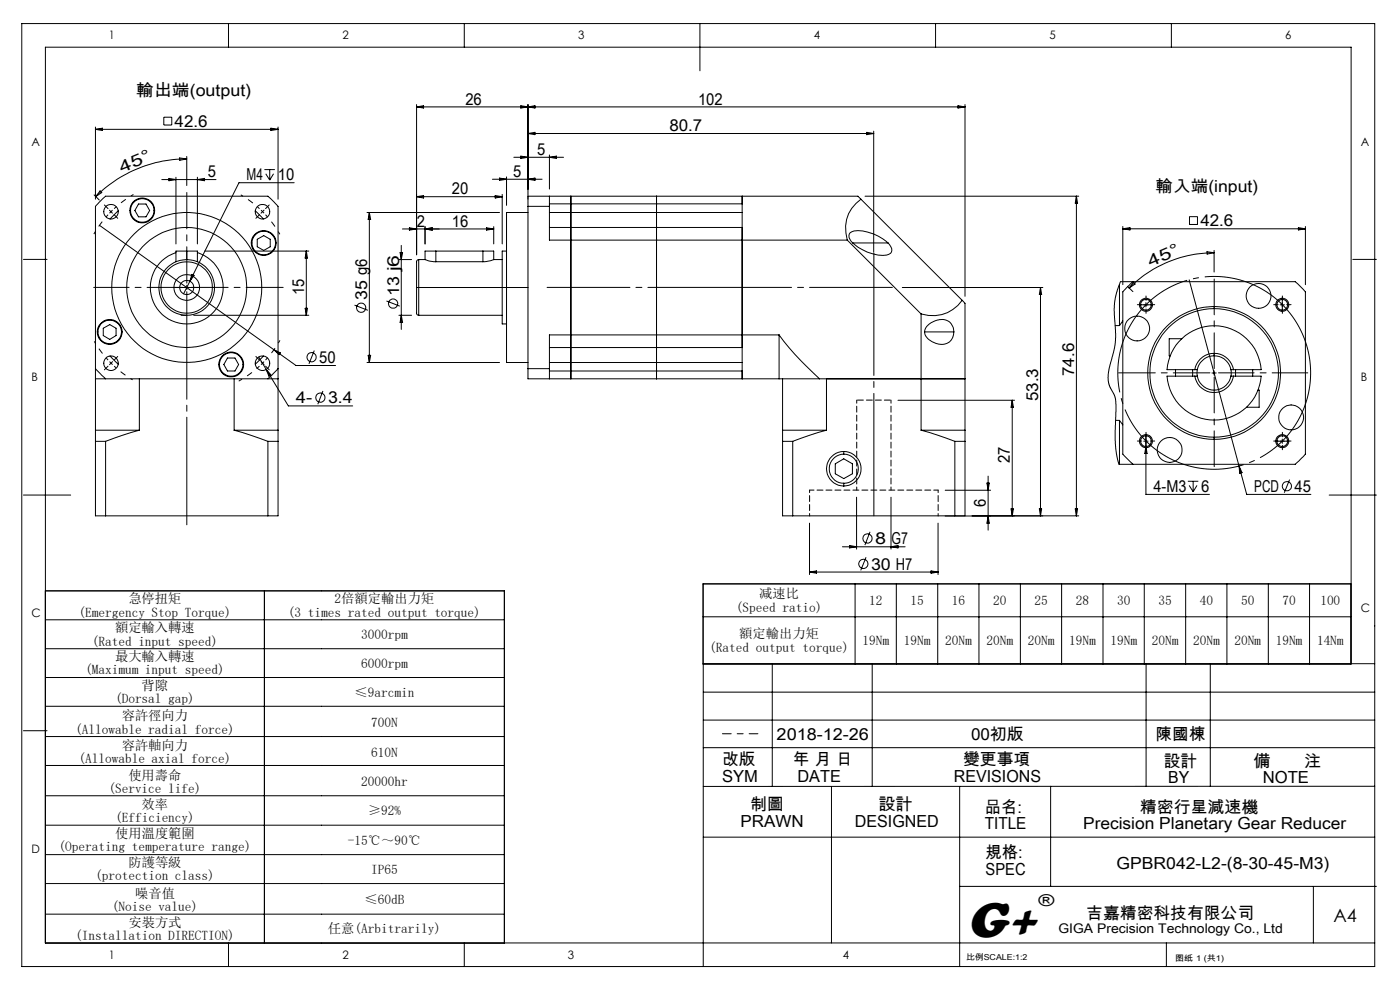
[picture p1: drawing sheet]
<svg xmlns="http://www.w3.org/2000/svg" width="297mm" height="210mm" viewBox="0 0 297 210" stroke-linecap="round" stroke-linejoin="round" font-family="sans-serif">
<g fill="none" stroke="#000" stroke-width=".21">
<path d="M4.6 5h287v200h-287zM48.5 5v5M98.5 5v5M148.5 5v10M198.5 5v5M248.5 5v5M20.2 27.4l1.5-.2v.5zM20.2 26.9v15.4M20.2 27.4h38.8M34.3 38.1h11.5M34.7 24.9h1.7v1.6h-1.7zM35.8 37.8l1.5 .3-1.5 .2z"/>
<path d="M37.3 37.6v14.1M38.1 33.5l1.5 .2-1.5 .3zM39.6 33.7a27.5 27.5 0 0 0-19.3 8M39.6 33.2v6.2M41.9 37.6v14.1M41.9 38.1l1.5-.3v.5zM56.1 36h2.2M56.4 36.9l.8 1.3M57.2 36v2.2M57.5 27.2l1.5 .2-1.5 .3zM58 36.9l-.8 1.3M59 26.9v15.4"/>
<path d="M62.4 38.8h-11.7l-10.4 20.8M88.4 22.2v31.8M88.4 22.7l1.5-.3v.5zM88.4 22.7h116.3M104.5 38h10.5M106 37.8l1.5 .2-1.5 .3zM107.5 37.5v6.1M109 33.4h10.6M110.5 33.1l1.5 .3-1.5 .2zM110.5 22.4l1.5 .3-1.5 .2zM112 22.2v20.1M112 22.7l1.5-.3v.5z"/>
<path d="M112 28.3l1.5-.2v.5zM112 38l1.5-.2v.5zM112 28.3h73.3M116.6 32.9v7.2M116.6 33.4l1.4-.3v.5zM183.9 28.1l1.4 .2-1.4 .3zM185.3 27.8v25.7M203.2 22.4l1.5 .3-1.5 .2zM204.7 22.2v40.7M5 55h5M20 41.3l1.1 1.1M21.1 47.8l41.7 29.7h8.4"/>
<path d="M21.2 40.5l.4 .3-1.3 .9zM23.2 44.6l.6 .6M23.9 44.6l-.7 .6M25.1 44.7l-1.7 1.8M29.4 43.3h1.6l.7 1.4-.7 1.3h-1.6l-.8-1.3zM37.3 53.6a7.7 7.7 0 0 0-4 11.9 7.7 7.7 0 0 0 12.6 0 7.7 7.7 0 0 0-4-11.9M39.6 53.3h-2.3v2.2M39.6 53.3h2.3v2.2M39.6 53.3v1.8M40.3 59.6l-1.4 2.7M40.7 58.2l.5 .2-.9 1.2zM43.4 53.3h22.1"/>
<path d="M54.2 44.7l1.7 1.8M54.6 50.8l1.4-.8 1.3 .8v1.5l-1.3 .8-1.4-.8zM65 53.3v13.6M65 53.3l.2 1.4h-.5zM77.9 45.1h28.1M78.4 45.1v31.8M78.4 45.1l.2 1.5h-.5zM84.6 55.1h2.7M84.9 53.6h.5l-.3 1.5zM85.1 52.1v17.8M85.4 48.6h19.3M86.9 48.3l1.5 .3-1.5 .2z"/>
<path d="M88.4 41.7h18.1M88.4 41.7l1.5-.2v.5zM88.8 55.1l-.4 .3v5.6M88.8 55.1v5.9M88.8 55.1h1.4M90.2 55.1l.9 .3 1.4 .1M90.2 48.1v3.6M90.2 48.6l1.5-.3v.5zM92.5 53.3h-2.3v1.8M92.5 53.3h9.9M92.5 55.5h9.9M92.5 53.3v2.2"/>
<path d="M102.4 53.3h2.3v1.8M102.4 53.3v2.2M103.2 48.3l1.5 .3-1.5 .2zM104.7 55.1l-.6 .2-1.7 .2M104.7 55.1h1.8M104.7 48.1v3.6M105.1 41.5l1.4 .2-1.4 .3zM106.5 41.2v10.5M107.5 53.3h-1v15.4h1M112 45.1h-4.5v31.8h4.5M112 43.8v34.4M112 43.8h4.6"/>
<path d="M116.6 48.3h40.8v2.6M116.6 43.2h40.8v-1.6v9.3M116.6 41.6v2.2M116.6 43.8v7.1h63.1M116.6 45.1h40.8M121.1 41.6v38.8M139.3 41.6v38.8M157.4 50.9v20.1M179.7 50.9l15.7 15.7M180.9 51.5a1.38 1.38 0 0 1-.2-2.3 7.8 7.8 0 0 1 6.6 1.5l1.1 .8M180.9 51.5a9.6 9.6 0 0 0 7.2 2.6 1.11 1.11 0 0 0 1-.6 1.11 1.11 0 0 0-.2-1.2l-.5-.8M180.9 51.5h7.5"/>
<path d="M182.6 42.3l-.6-.7h-70v2.2M182.6 42.3a7.5 7.5 0 0 0-2.9 8.6M182.6 42.3l21.5 21.4M183.5 41.6h45.3M228.4 41.6v67.8M228.4 41.6l.2 1.5h-.5zM238.2 48v12.4M238.2 48.5h38.7M238.2 48.5l1.5-.2v.5zM240.3 59.8h-2.6l-1 2.8-.3 2.8 .3 5.3-.1 2-1.5 6.7 .1 2.1 1.2 2.3 .3 1-.1 9.4 .4 2.9 .3 1.3 .2 .1M240.5 59.9l.3 .3-1.3 .9zM252.3 59.4l12.2 45.5h13.6"/>
<path d="M252.3 46h1.7v1.6h-1.7zM256 53.4l1.6 .2-1.5 .3zM257.6 53.6a25.5 25.5 0 0 0-18.1 7.5M257.6 53.1v4.6M275.4 48.3l1.5 .2-1.5 .3zM276.9 48v12.4M287 55h5M20.2 78.2v2.2M20.2 78.2l2.2 2.2M20.2 78.2v-34.4l2.2-2.2h34.4l1.4 1.3 .8 .9v34.4M21.9 69.6l1.4-.7 1.3 .7v1.6l-1.3 .8-1.4-.8zM23.4 75.5l1.7 1.7"/>
<path d="M33.7 61h.4M33.7 61a5.9 5.9 0 0 1 5.9-5.9 5.9 5.9 0 0 1 5.9 5.9M33.7 61a5.9 5.9 0 0 0 5.9 5.9 5.9 5.9 0 0 0 5.9-5.9M34.1 61a5.5 5.5 0 0 1 5.5-5.5 5.5 5.5 0 0 1 5.4 5.5M34.1 61a5.5 5.5 0 0 0 5.5 5.4 5.5 5.5 0 0 0 5.4-5.4M36.9 61a2.72 2.72 0 0 0 2.7 2.7 2.72 2.72 0 0 0 2.7-2.7M36.9 61a2.72 2.72 0 0 1 2.7-2.7 2.72 2.72 0 0 1 2.7 2.7M36.9 61h5.4M38.4 66.9h1.2M41.1 66.9h24.4M45 61h.5M48.3 75.9h1.5l.8 1.4-.8 1.4h-1.5l-.8-1.4z"/>
<path d="M54.9 75.7l1.6 2.7M55.9 75.5l-1.7 1.7M56.5 78.4l4.7 7.7h13.6M56.5 78.4l1 1.1-.5 .3zM58.1 74.2l1.4 .7-.3 .3zM59 78.2v2.2M59 78.2l-2.2 2.2M64.7 65.4h.5l-.2 1.5zM66.7 74.4l-1.2 2.8M75.2 64.7l2.8 1.1M77.9 76.9h28.1M78.1 75.4h.5l-.2 1.5z"/>
<path d="M82 63.8l2.8 1.1M84.6 66.9h2.7M85.1 66.9l.3 1.5h-.5zM88.4 61v5.5l.1 .3 .3 .1M88.4 61h.4M88.8 61v5.9M88.8 66.9h17.7M88.8 61h23.2M112 78.2v2.2h53.3M112 78.2h4.6M116.6 78.2v2.2M116.6 76.9h40.8"/>
<path d="M157.4 71v2.7h-40.8M157.4 71v9.4v-1.7h-40.8M165.3 71v9.4M165.3 71l3.4 4.2 5.1 5.2M165.3 71h-48.7v7.2M191.4 61h29.8M195.4 66.6v24.7M196.1 70.4a3.4 3.4 0 0 1 3-2.5 2.52 2.52 0 0 1 3.3 2.5M196.1 70.4a3.4 3.4 0 0 0 3.3 2.6 2.5 2.5 0 0 0 3-2.6M196.1 70.4h6.3M204.1 63.7a7.6 7.6 0 0 1-8.7 2.9M204.1 63.7l.6 .6v27"/>
<path d="M220.7 61v48.4M220.7 61l.3 1.5h-.5zM236.6 69.1h.9M237.5 60.3v8.8M238.2 68.1l-.7 1M239.2 60.7l1.1 1.2M239.3 60.8l1-1h34.5l.5 .4 1.6 1.7v34.4l-.5 .6-1.6 1.6h-34.5l-.5-.5-1.6-1.7v-34.4zM241.7 64.7a1.38 1.38 0 0 0 1.4 1.3 1.38 1.38 0 0 0 1.4-1.3M241.7 64.7a1.38 1.38 0 0 1 1.4-1.5 1.38 1.38 0 0 1 1.4 1.5M241.7 64.7h2.8M243.1 64.2v.9M249.4 78.4v1.4"/>
<path d="M250.7 71.9h-2.7v3.6h.2M253 78.4v1.4M253.5 79.8h-5.9a10 10 0 0 0 10 9.3 10 10 0 0 0 9.9-9.3h-5.8M253.5 79.8a4.2 4.2 0 0 0 4.1 3.5 4.2 4.2 0 0 0 4.1-3.5M253.5 78.4h-5.9a10 10 0 0 1 10-9.3 10 10 0 0 1 9.9 9.3h-5.8M253.5 79.8h.5M253.5 78.4h.5M254 79.8a3.6 3.6 0 0 0 3.6 3 3.6 3.6 0 0 0 3.5-3M254 78.4v1.4M257.1 79.1h.9M257.6 78.7v.9M257.6 65a14.1 14.1 0 0 0-14.1 14.1 14.1 14.1 0 0 0 14.1 14.1"/>
<path d="M257.6 65a14.1 14.1 0 0 1 14.1 14.1 14.1 14.1 0 0 1-14.1 14.1M257.6 65.5a13.6 13.6 0 0 0-13.7 13.6 13.6 13.6 0 0 0 13.7 13.6M257.6 65.5a13.6 13.6 0 0 1 13.6 13.6 13.6 13.6 0 0 1-13.6 13.6M257.6 75a4.2 4.2 0 0 1 4.1 3.4M257.6 75a4.1 4.1 0 0 0-4.1 3.4M257.6 75.5a3.6 3.6 0 0 0-3.6 2.9M257.6 75.5a3.5 3.5 0 0 1 3.5 2.9M257.6 65v.5M257.6 75v.5M261.1 79.8h.6M261.1 78.4h.6M261.1 78.4v1.4"/>
<path d="M262.1 78.4v1.4M265.7 78.4v1.4M271.6 64.7h.9M272 63.2a1.39 1.39 0 0 0-1.3 1.4 1.39 1.39 0 0 0 1.3 1.4M272 63.2a1.39 1.39 0 0 1 1.4 1.4 1.39 1.39 0 0 1-1.4 1.4M272 63.2v2.8M20.2 80.4h2.2M20.2 91.3h9.4M20.2 91.3v2.3M20.2 93.6h2.2M20.2 93.6v15.8h2.2M20.2 80.4v10.9"/>
<path d="M22.4 80.4h34.4M22.4 93.6v15.8M29.6 91.3l-7.2 2.3M29.6 80.4v10.9M49.7 91.3l7.1 2.3M49.7 91.3h9.3M49.7 80.4v10.9M56.8 93.6h2.2M56.8 93.6v15.8M56.9 80.4h2.1M59 91.3v2.3M59 93.6v15.8h-2.2"/>
<path d="M59 80.4v10.9M68.5 82.9l-1.1 2.9M165.3 80.4h8.5M166 91.3h9.3M166 93.6h2.2M166 91.3v2.3M166 93.6v15.8h2.2M166 80.4v10.9M168.2 93.6v15.8M173.8 80.4h30.9M175.3 91.3l-7.1 2.3M175.3 80.4v10.9"/>
<path d="M177.2 98.4l1.8-1.1 1.8 1.1v2.1l-1.8 1-1.8-1zM179 95.8a3.7 3.7 0 0 1 3.7 3.6 3.7 3.7 0 0 1-3.7 3.7M179 95.8a3.7 3.7 0 0 0-3.7 3.6 3.7 3.7 0 0 0 3.7 3.7M179 96.3a3.1 3.1 0 0 0-3.1 3.1 3.1 3.1 0 0 0 3.1 3.1M179 96.3a3.1 3.1 0 0 1 3.1 3.1 3.1 3.1 0 0 1-3.1 3.1M179 95.8v.5M190.5 84.9h24.7M195.4 91.3l7.2 2.3M195.4 91.3h9.3M202.6 93.6h2.1M202.6 93.6v15.8M204.7 91.3v2.3"/>
<path d="M204.7 93.6v15.8h-2.1M214.7 84.9v24.5M214.7 84.9l.3 1.5h-.5zM236.7 89.2h.8M237.5 89.2v9.3M237.5 98.5h2.8M237.5 89.2l.7 .9M242.6 93.6h1M243.1 94.7l.2 1.5h-.4zM243.1 92.2v12.7h13.5M257.6 92.7v.5M262.9 98.9l.6 1.4-.5 .1z"/>
<path d="M266.9 82.8h.2v3.6h-2.7M270.7 93.6a1.38 1.38 0 0 1 1.3-1.4 1.38 1.38 0 0 1 1.4 1.4M270.7 93.6a1.38 1.38 0 0 0 1.3 1.4 1.38 1.38 0 0 0 1.4-1.4M270.7 93.6h2.7M272 93.1v.9M5 105h10M22.4 109.4h34.4M168.2 109.4h34.4M171.7 111v10.9M178.7 116h13.3M179 102.5v.6M180.2 115.7l1.5 .3-1.5 .2z"/>
<path d="M181.7 105.5v11M183.7 118.2l-1.1 2.8M184.6 112.8l-1.1 2.8M189 105.5v11M189 116l1.5-.3v.5zM199 111v10.9M200.5 109.5h9.6M200.5 104h9.6M206.2 109.4h22.6M209.4 102.5h.5l-.3 1.5zM209.6 101v11.5M209.6 109.5l.3 1.5h-.5z"/>
<path d="M214.5 107.9h.5l-.3 1.5zM220.5 107.9h.5l-.3 1.5zM228.1 107.9h.5l-.2 1.5zM252 102.1h2.2M252.3 103l.8 1.3M253.1 102.1v2.2M253.9 103l-.8 1.3M273.6 101.7l-1.1 2.8M282 105h10M9.6 125.3h97.4v74.8h-97.4v-190.1h277v130.8M9.6 131.5h97.4M9.6 137.6h97.4"/>
<path d="M56.1 125.3v74.8M149.2 123.9h137.4v17h-137.4zM149.2 130.8h137.4M171.7 121.3h27.3M171.7 121.3l1.5-.2v.5zM181.4 123.9v17M190.1 123.9v17M197.5 121.1l1.5 .2-1.5 .3zM198.9 123.9v17M207.7 123.9v17M216.5 123.9v17M225.2 123.9v17"/>
<path d="M234 123.9v17M242.7 123.9v17M251.5 123.9v17M260.3 123.9v17M269.1 123.9v17M277.8 123.9v17M5 155h5M9.6 143.7h97.4M9.6 149.8h97.4M9.6 156.2h97.4M149.2 152.7h142.4M149.2 146.8h142.4"/>
<path d="M149.2 158.6h142.4M163.8 140.8v26M185 140.8v26M243.1 140.8v26M256.8 140.8v26M291.6 140.8h-142.4v64.2M9.6 162.4h97.4M9.6 168.8h97.4M9.6 175h97.4M149.2 177.6h142.4M176.4 166.8v33.2M203.6 166.8v38.2"/>
<path d="M222.9 166.8v21.2M291.6 166.8h-142.4M9.6 181.3h97.4M9.6 187.4h97.4M9.6 193.9h97.4M203.6 188h88.4M278.6 188v12M9.6 200h282M48.5 200v5M98.5 200v5M247.4 200v5"/>
<circle cx="23.6" cy="44.9" r="1.54"/>
<circle cx="30.2" cy="44.6" r="2.49"/>
<circle cx="30.2" cy="44.6" r="2.64"/>
<circle cx="55.7" cy="44.9" r="1.54"/>
<circle cx="55.9" cy="51.5" r="2.63"/>
<circle cx="56" cy="51.6" r="2.51"/>
<circle cx="23.3" cy="70.4" r="2.63"/>
<circle cx="23.3" cy="70.4" r="2.49"/>
<circle cx="23.6" cy="77" r="1.54"/>
<circle cx="39.6" cy="61" r="1.5"/>
<circle cx="39.6" cy="61" r="12.7"/>
<circle cx="39.6" cy="61" r="15.9"/>
<circle cx="49" cy="77.3" r="2.65"/>
<circle cx="49" cy="77.3" r="2.49"/>
<circle cx="55.7" cy="77" r="1.54"/>
<circle cx="66.1" cy="75.8" r=".98"/>
<circle cx="76.6" cy="65.3" r=".98"/>
<circle cx="83.4" cy="64.4" r=".99"/>
<circle cx="241.2" cy="69.7" r="2.64"/>
<circle cx="243.1" cy="64.6" r="1.14"/>
<circle cx="267" cy="62.8" r="2.63"/>
<circle cx="272" cy="64.6" r="1.15"/>
<circle cx="67.9" cy="84.3" r=".99"/>
<circle cx="243.1" cy="93.6" r="1.39"/>
<circle cx="243.1" cy="93.6" r="1.13"/>
<circle cx="248.1" cy="95.5" r="2.65"/>
<circle cx="272" cy="93.6" r="1.14"/>
<circle cx="273.9" cy="88.6" r="2.63"/>
<circle cx="183.2" cy="119.6" r=".98"/>
<circle cx="184" cy="114.2" r=".99"/>
<circle cx="273" cy="103.1" r=".97"/>
</g>
<path d="M22.9 45.5l-1.6 2-1.4 2.2M24.2 44.3l2-1.7 2.1-1.3M56.3 45.5l1.7 2 1.4 2.2M56.3 76.4l1.7-2 1.4-2.2" fill="none" stroke="#000" stroke-width=".21" stroke-dasharray="30.5 1.3 1.3 1.3" stroke-dashoffset="29.8" stroke-linecap="butt"/>
<path d="M55.7 44.9l-.3-.3M55.7 44.9l.3 .3M23.6 77l.3 .4M23.6 77l-.4-.3M55.7 77l.3-.3M55.7 77l-.3 .4" fill="none" stroke="#000" stroke-width=".21" stroke-dasharray="30.5 1.3 1.3 1.3" stroke-linecap="butt"/>
<path d="M55 44.3l-1.9-1.6-2-1.4M22.9 76.4l-1.5-1.9-1.4-2.1M24.2 77.7l1.9 1.5 2 1.4" fill="none" stroke="#000" stroke-width=".21" stroke-dasharray="30.5 1.3 1.3 1.3" stroke-dashoffset="29.9" stroke-linecap="butt"/>
<path d="M55 77.7a22.7 22.7 0 0 1-4.4 3.1" fill="none" stroke="#000" stroke-width=".21" stroke-dasharray="30.5 1.3 1.3 1.3" stroke-dashoffset="29.7" stroke-linecap="butt"/>
<path d="M277.1 73.1a20.5 20.5 0 0 0-34.2-8.3 20.5 20.5 0 0 0 9.3 34 20.5 20.5 0 0 0 25.3-24.4l-.4-1.3" fill="none" stroke="#000" stroke-width=".21" stroke-dasharray="30.5 1.3 1.3 1.3" stroke-dashoffset="2.4" stroke-linecap="butt"/>
<path d="M257.6 78.2v-19M258.5 79.1h18.9M257.6 80v19" fill="none" stroke="#000" stroke-width=".21" stroke-dasharray="30.5 1.3 1.3 1.3" stroke-dashoffset="22.9"/>
<path d="M256.7 79.1h-19.4" fill="none" stroke="#000" stroke-width=".21" stroke-dasharray="30.5 1.3 1.3 1.3" stroke-dashoffset="22.7"/>
<g fill="none" stroke="#000" stroke-width=".21" stroke-dasharray="30.5 1.3 1.3 1.3">
<path d="M22.9 44.2l-.8-.7M24.2 45.5l.8 .8M55.1 45.5l-.8 .8M55.7 44.9l.3-.3M55.7 44.9l-.3 .3M56.3 44.2l.8-.7M22.9 77.7l-.8 .7M23.6 77l-.4 .4M23.6 77l.3-.3M24.2 76.4l.8-.8M39.6 61v-.5M39.6 61h-.4"/>
<path d="M39.6 61v.4M39.6 61h.5M55.1 76.4l-.8-.8M55.7 77l.3 .4M55.7 77l-.3-.3M56.3 77.7l.8 .7M242.2 64.6h-.9M243.1 63.7v-.9M243.1 65.5v1M244 64.6h1M271.1 64.6h-.9M272.1 63.7v-.9"/>
<path d="M272.1 65.5v1M273 64.6h.9M242.2 93.6h-.9M243.1 92.6v-.9M243.1 94.5v.9M244 93.6h1M271.1 93.6h-.9M272.1 92.6v-.9M272.1 94.5v.9M273 93.6h.9"/>
</g>
<path d="M39.6 60.1v-19.3" fill="none" stroke="#000" stroke-width=".21" stroke-dasharray="30.5 1.3 1.3 1.3" stroke-dashoffset="22.8"/>
<path d="M38.7 61h-18.8" fill="none" stroke="#000" stroke-width=".21" stroke-dasharray="30.5 1.3 1.3 1.3" stroke-dashoffset="23"/>
<path d="M39.6 61.9v49.4" fill="none" stroke="#000" stroke-width=".21" stroke-dasharray="30.5 1.3 1.3 1.3" stroke-dashoffset="7.7"/>
<path d="M40.5 61h19.6" fill="none" stroke="#000" stroke-width=".21" stroke-dasharray="30.5 1.3 1.3 1.3" stroke-dashoffset="22.6"/>
<path d="M116.1 61h73.2" fill="none" stroke="#000" stroke-width=".21" stroke-dasharray="30.5 1.3 1.3 1.3" stroke-dashoffset="12.9"/>
<path d="M185.4 109.4v-55.7" fill="none" stroke="#000" stroke-width=".21" stroke-dasharray="30.5 1.3 1.3 1.3" stroke-dashoffset="4.5"/>
<path d="M153.3 155.6h7.5" fill="none" stroke="#000" stroke-width=".21" stroke-dasharray="30.5 1.3 1.3 1.3" stroke-dashoffset="28.6"/>
<path d="M171.7 104v5.5M199 109.5v-5.5" fill="none" stroke="#000" stroke-width=".21" stroke-dasharray="1.3 .6" stroke-dashoffset=".7"/>
<path d="M181.7 84.9h7.3" fill="none" stroke="#000" stroke-width=".21" stroke-dasharray="1.3 .6" stroke-dashoffset="-.1"/>
<path d="M171.7 104h27.3" fill="none" stroke="#000" stroke-width=".21" stroke-dasharray="1.3 .6" stroke-dashoffset=".3"/>
<path d="M181.7 84.9v19.1M189 104v-19.1" fill="none" stroke="#000" stroke-width=".21" stroke-dasharray="1.3 .6" stroke-dashoffset=".6"/>
<text font-size="11" x="205.1" y="198.7">G+</text>
<text font-size="3.9" x="282.9" y="195.5">A4</text>
<g font-size="3.5">
<text x="28.9" y="20.5">輸出端(output)</text>
<text x="98.7" y="22.2">26</text>
<text x="148.1" y="22.2">102</text>
<text x="37" y="26.9">42.6</text>
<text x="142" y="27.8">80.7</text>
<text x="113.9" y="32.9">5</text>
<text x="25.8" y="36.6" transform="rotate(-22 25.8 36.6)">4 5 °</text>
<text x="44.1" y="37.6">5</text>
<text x="52.3" y="38.2">M4</text>
<text x="58.9" y="38.2">10</text>
<text x="95.8" y="41.2">20</text>
<text x="108.8" y="37.5">5</text>
<text x="245.1" y="40.7">輸入端(input)</text>
<text x="88.4" y="48.1">2</text>
<text x="95.8" y="48.1">16</text>
<text x="254.6" y="48">42.6</text>
<text x="244.1" y="56.6" transform="rotate(-23 244.1 56.6)">4 5 °</text>
<text x="64.5" y="62.7" transform="rotate(-90 64.5 62.7)">15</text>
<text x="77.9" y="63.6" transform="rotate(-90 77.9 63.6)">35 g6</text>
<text x="84.7" y="62.8" transform="rotate(-90 84.7 62.8)">13 j6</text>
<text x="67.7" y="77">50</text>
<text x="227.9" y="79.8" transform="rotate(-90 227.9 79.8)">74.6</text>
<text x="62.8" y="85.6">4-</text>
<text x="69.6" y="85.6">3.4</text>
<text x="220.3" y="85.1" transform="rotate(-90 220.3 85.1)">53.3</text>
<text x="214.3" y="98.2" transform="rotate(-90 214.3 98.2)">27</text>
<text x="209.2" y="107.5" transform="rotate(-90 209.2 107.5)">6</text>
<text x="244.7" y="104.4">4-M3</text>
<text x="254.8" y="104.4">6</text>
<text x="266.1" y="104.4">PCD</text>
<text x="274.6" y="104.4">45</text>
<text x="185.7" y="115.5">8</text>
<text x="189.2" y="115.5">G7</text>
<text x="184.8" y="120.9">30 H7</text>
<text x="164.8" y="157">2018-12-26</text>
<text x="206" y="157">00初版</text>
<text x="245.2" y="157">陳國棟</text>
<text x="153.2" y="162.3">改版</text>
<text x="153.2" y="165.8">SYM</text>
<text x="168.2" y="162.3">年 月 日</text>
<text x="169.2" y="165.8">DATE</text>
<text x="202.4" y="165.8">REVISIONS</text>
<text x="204.3" y="162.3">變更事項</text>
<text x="246.9" y="162.6">設計</text>
<text x="247.9" y="166.1">BY</text>
<text x="265.9" y="162.6">備</text>
<text x="267.9" y="166.1">NOTE</text>
<text x="276.6" y="162.6">注</text>
<text x="159.1" y="171.9">制圖</text>
<text x="186.4" y="171.9">設計</text>
<text x="208.9" y="172.4">品名:</text>
<text x="241.8" y="172.4">精密行星減速機</text>
<text x="157.1" y="175.4">PRAWN</text>
<text x="181.3" y="175.4">DESIGNED</text>
<text x="208.9" y="175.9">TITLE</text>
<text x="229.8" y="175.9">Precision Planetary Gear Reducer</text>
<text x="209.1" y="182.1">規格:</text>
<text x="209.1" y="185.6">SPEC</text>
<text x="236.9" y="184.3">GPBR042-L2-(8-30-45-M3)</text>
<text x="220.3" y="192.2">®</text>
<text x="230.5" y="194.8">吉嘉精密科技有限公司</text>
</g>
<g font-size="2.8">
<text x="16.6" y="130.8">(Emergency Stop Torque)</text>
<text x="27.2" y="128">急停扭矩</text>
<text x="61.1" y="130.8">(3 times rated output torque)</text>
<text x="71" y="128">2倍額定輸出力矩</text>
<text x="156.1" y="129.8">(Speed ratio)</text>
<text x="161.1" y="126.9">减速比</text>
<text x="184.4" y="128.3">12</text>
<text x="193.2" y="128.3">15</text>
<text x="201.9" y="128.3">16</text>
<text x="210.7" y="128.3">20</text>
<text x="219.4" y="128.3">25</text>
<text x="228.2" y="128.3">28</text>
<text x="237" y="128.3">30</text>
<text x="245.7" y="128.3">35</text>
<text x="254.5" y="128.3">40</text>
<text x="263.3" y="128.3">50</text>
<text x="272" y="128.3">70</text>
<text x="280.1" y="128.3">100</text>
<text x="19.5" y="136.9">(Rated input speed)</text>
<text x="24.4" y="134.1">額定輸入轉速</text>
<text x="76.6" y="135.5">3000rpm</text>
<text x="156.8" y="135.4">額定輸出力矩</text>
<text x="183" y="136.8">19Nm</text>
<text x="191.7" y="136.8">19Nm</text>
<text x="200.5" y="136.8">20Nm</text>
<text x="209.3" y="136.8">20Nm</text>
<text x="218" y="136.8">20Nm</text>
<text x="226.8" y="136.8">19Nm</text>
<text x="235.6" y="136.8">19Nm</text>
<text x="244.3" y="136.8">20Nm</text>
<text x="253.1" y="136.8">20Nm</text>
<text x="261.9" y="136.8">20Nm</text>
<text x="270.6" y="136.8">19Nm</text>
<text x="279.4" y="136.8">14Nm</text>
<text x="18.1" y="143.1">(Maximum input speed)</text>
<text x="24.4" y="140.2">最大輸入轉速</text>
<text x="76.6" y="141.7">6000rpm</text>
<text x="150.5" y="138.3">(Rated output torque)</text>
<text x="24.4" y="149.2">(Dorsal gap)</text>
<text x="30.1" y="146.4">背隙</text>
<text x="75.2" y="147.8">≤9arcmin</text>
<text x="15.9" y="155.6">(Allowable radial force)</text>
<text x="25.8" y="152.8">容許徑向力</text>
<text x="78.7" y="154.2">700N</text>
<text x="16.6" y="161.9">(Allowable axial force)</text>
<text x="25.8" y="159.1">容許軸向力</text>
<text x="78.7" y="160.5">610N</text>
<text x="27.2" y="165.4">使用壽命</text>
<text x="76.6" y="166.8">20000hr</text>
<text x="23" y="168.2">(Service life)</text>
<text x="30.1" y="171.5">效率</text>
<text x="78" y="172.9">≥92%</text>
<text x="24.4" y="174.3">(Efficiency)</text>
<text x="24.4" y="177.7">使用溫度範圍</text>
<text x="73.8" y="179.1">-15℃～90℃</text>
<text x="12.4" y="180.6">(Operating temperature range)</text>
<text x="27.2" y="183.9">防護等級</text>
<text x="78.7" y="185.3">IP65</text>
<text x="20.2" y="186.7">(protection class)</text>
<text x="28.7" y="190.4">噪音值</text>
<text x="77.3" y="191.8">≤60dB</text>
<text x="23.7" y="193.2">(Noise value)</text>
<text x="27.2" y="196.6">安裝方式</text>
<text x="69.6" y="198">任意(Arbitrarily)</text>
<text x="224.5" y="197.8">GIGA Precision Technology Co., Ltd</text>
<text x="16" y="199.4">(Installation DIRECTION)</text>
</g>
<g font-size="2.5">
<text x="23.1" y="8.4">1</text>
<text x="72.7" y="8.4">2</text>
<text x="122.7" y="8.4">3</text>
<text x="172.7" y="8.4">4</text>
<text x="222.7" y="8.4">5</text>
<text x="272.7" y="8.4">6</text>
<text x="6.7" y="30.9">A</text>
<text x="288.7" y="30.9">A</text>
<text x="6.7" y="80.9">B</text>
<text x="288.7" y="80.9">B</text>
<text x="6.7" y="130.9">C</text>
<text x="288.7" y="129.9">C</text>
<text x="6.7" y="180.9">D</text>
<text x="23.1" y="203.4">1</text>
<text x="72.7" y="203.4">2</text>
<text x="120.5" y="203.4">3</text>
<text x="178.8" y="203.4">4</text>
</g>
<g font-size="1.7">
<text x="204.9" y="203.7">比例SCALE:1:2</text>
<text x="249.3" y="203.8">图纸 1 (共1)</text>
</g>
</svg>
